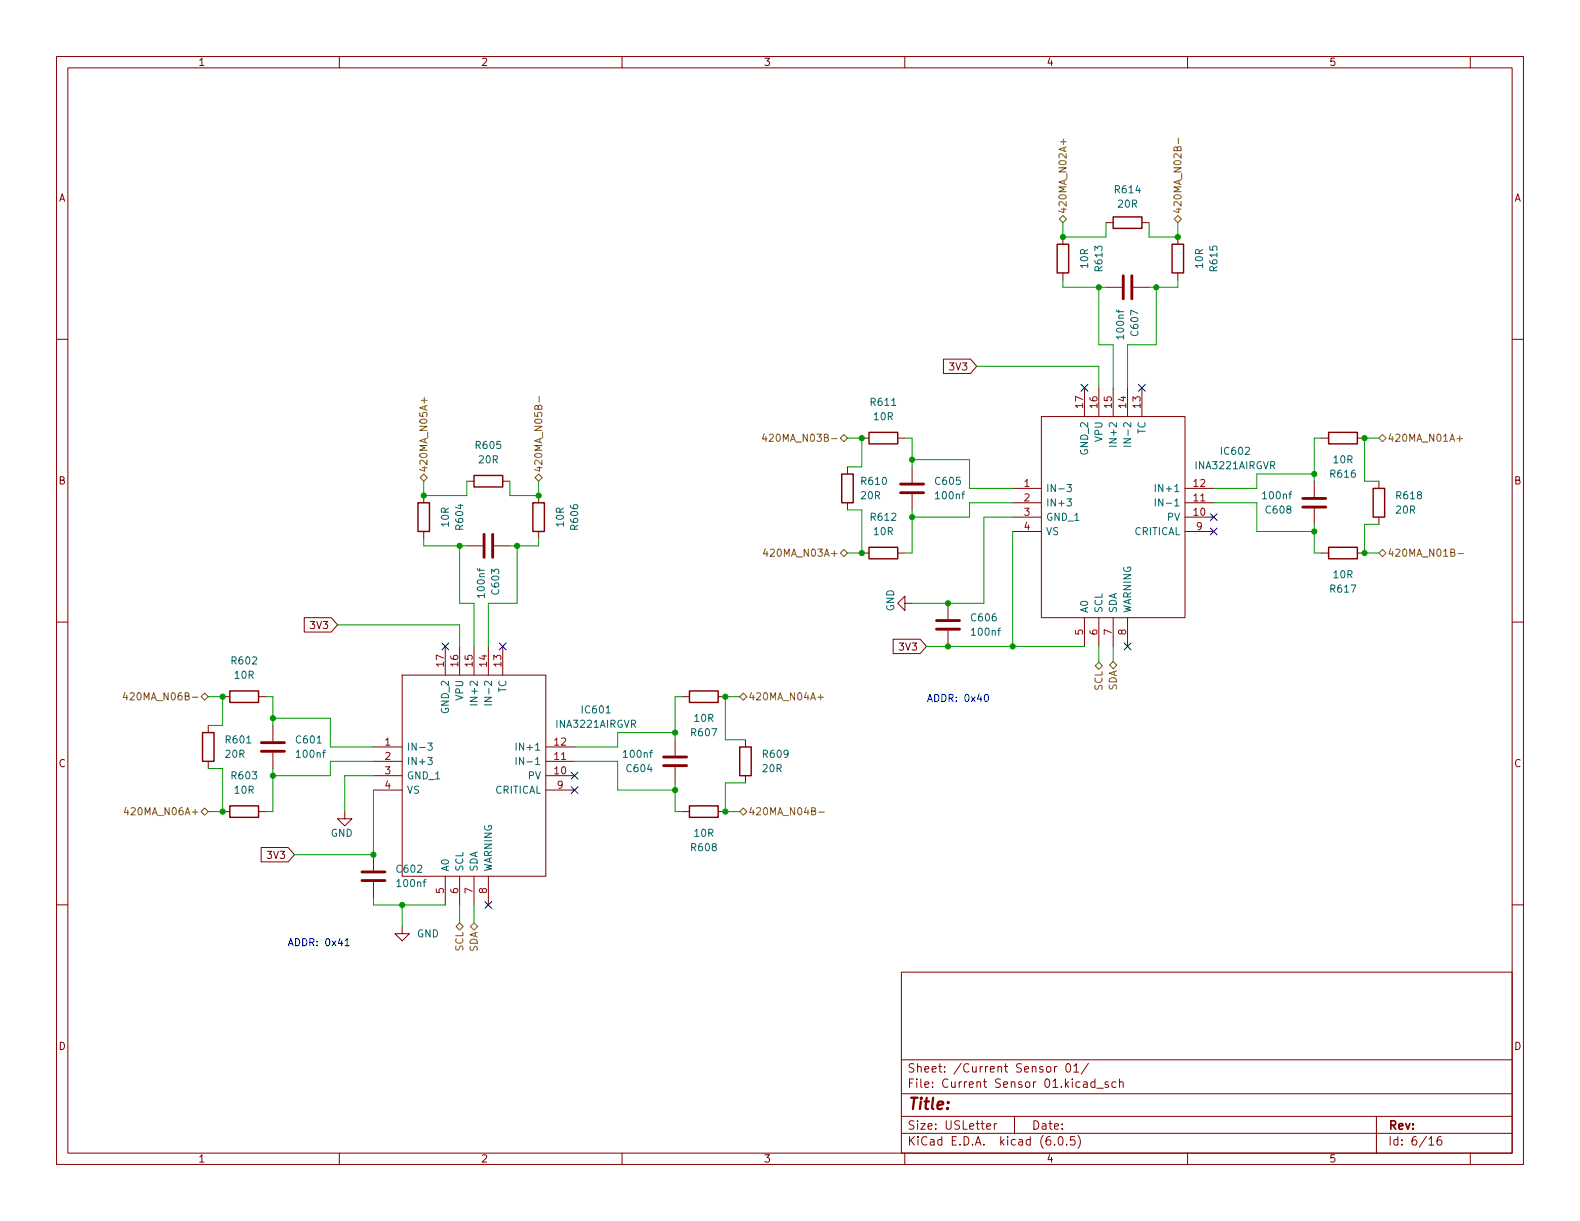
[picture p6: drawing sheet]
<svg xmlns="http://www.w3.org/2000/svg" width="279mm" height="216mm" viewBox="0 0 279 216" stroke-linecap="round" stroke-linejoin="round" font-family="sans-serif">
<g fill="none" stroke="#840000" stroke-width=".18">
<path d="M10 10h259.4v195.9h-259.4zM12 12h255.4v191.9h-255.4zM60 10v2M110 10v2M160 10v2M210 10v2M260 10v2M195.6 39.4h1.2M201.9 39.4h1.3M10 60h2M188 41.9v1.3M188 48.3v1.2"/>
<path d="M195.6 50.8h2.8M200.4 50.8h2.8M208.3 41.9v1.3M208.3 48.3v1.2M267.4 60h2M152.4 77.5h1.3M158.7 77.5h1.3M166.8 63.5h4.8l1.1 1.3-1.1 1.2h-4.8zM184.1 73.7h25.4v35.5h-25.4zM191.8 68.6v5.1M194.3 68.6v5.1M196.8 68.6v5.1"/>
<path d="M199.4 68.6v5.1M201.9 68.6v5.1M233.7 77.5h1.2M240 77.5h1.3M74.9 87.6v1.3M74.9 94v1.3M82.5 85.1h1.3M82.5 96.5h2.8M87.4 96.5h2.8M88.9 85.1h1.3M95.2 87.6v1.3M95.2 94v1.3"/>
<path d="M149.9 82.6v1.2M149.9 88.9v1.3M152.4 97.8h1.3M158.7 97.8h1.3M161.3 82.6v2.7M161.3 87.4v2.8M179.1 86.4h5M179.1 91.4h5M179.1 88.9h5M179.1 94h5M209.5 86.4h5.1M209.5 91.4h5.1"/>
<path d="M209.5 88.9h5.1M209.5 94h5.1M232.4 85.1v2.8M232.4 89.9v2.8M233.7 97.8h1.2M240 97.8h1.3M243.8 85.1v1.3M243.8 91.4v1.3M10 110h2M53.8 109.2h4.8l1.1 1.3-1.1 1.3h-4.8zM71.1 119.4h25.4v35.5h-25.4zM78.7 114.3v5.1"/>
<path d="M81.3 114.3v5.1M83.8 114.3v5.1M86.4 114.3v5.1M88.9 114.3v5.1M157.9 113h4.8l1.1 1.3-1.1 1.3h-4.8zM160 106.7v-1.3l-1.3 1.3 1.3 1.3v-1.3h1.3M167.6 106.7v2.8M167.6 111.5v2.8M191.8 109.2v5.1M194.3 109.2v5.1M196.8 109.2v5.1M199.4 109.2v5.1"/>
<path d="M267.4 110h2M36.8 128.3v1.2M36.8 134.6v1.3M39.4 123.2h1.2M45.7 123.2h1.3M48.3 128.3v2.8M48.3 133.1v2.8M66 132.1h5.1M66 137.2h5.1M66 134.6h5.1M66 139.7h5.1M96.5 132.1h5.1"/>
<path d="M96.5 137.2h5.1M96.5 134.6h5.1M96.5 139.7h5.1M119.4 130.8v2.8M119.4 135.6v2.8M120.6 123.2h1.3M127 123.2h1.3M131.8 130.8v1.3M131.8 137.2v1.2M10 160h2M39.4 143.5h1.2M45.7 143.5h1.3"/>
<path d="M46.2 149.9h4.8l1.1 1.2-1.1 1.3h-4.8zM61 143.5v1.3h1.2l-1.2 1.3-1.3-1.3h1.3M66 151.1v2.8M66 156v2.8M78.7 154.9v5.1M81.3 154.9v5.1M83.8 154.9v5.1M86.4 154.9v5.1M120.6 143.5h1.3M127 143.5h1.3M267.4 160h2M71.1 163.8v1.3h1.3l-1.3 1.3-1.3-1.3h1.3"/>
<path d="M159.4 171.9h108v32h-108zM159.4 197.4h108M159.4 193.4h108M159.4 187.4h108M174.5 199.2l.7-.2-.1-.3h-.4l-.2 .2v.7h.6M175.8 198.7v1M176.3 198.7h-.3l-.2 .3M179.4 197.4v3M186.5 188.6v1M186.9 188.6l-.3 .1-.1 .2M188.6 188.2l.2-.1a.81 .81 0 0 1 .6 .6 .81 .81 0 0 1-.3 .8l-.1 .1a.81 .81 0 0 1-.4-1.4zM189.9 188.5l.4-.4v1.5"/>
<path d="M189.9 189.6h.9M192.5 188l-1.3 1.9M193.6 191.4l-.4-.1-.3 .3v.4l.1 .2h.6M193.6 190.8v1.5M194 192.4h1.1M196 191.4l-.4-.1-.2 .2 .1 .2 .5 .2v.3h-.6M197.3 191.4l-.4-.1-.3 .3v.4l.2 .2h.5M198 191.4l.2-.1 .3 .1 .1 .9M198 190.8v1.5M243.4 197.4v6.5M60 203.9v2M110 203.9v2"/>
<path d="M159.4 200.4h108M160 203.9v2M186.5 202.3v.2M187.3 201h.2a.81 .81 0 0 1 .6 .6 .81 .81 0 0 1-.3 .8l-.2 .1a.81 .81 0 0 1-.6-.6 .81 .81 0 0 1 .3-.9zM188.6 202.3v.2M190 201h-.7v.7l.2-.2 .5 .1 .1 .2-.1 .5-.2 .2-.5-.2M190.6 200.8a1.72 1.72 0 0 1 0 2.2M210 203.9v2M252.7 201.4l.4-.4v1.5M252.7 202.5h.8M254.8 201a.59 .59 0 0 0-.7 .6v.6l.2 .2 .4 .1 .2-.2 .1-.5-.2-.2-.4-.1-.3 .3M260 203.9v2"/>
</g>
<g fill="none" stroke="#840000" stroke-width=".25">
<path d="M196.8 38.4h5.1v2h-5.1zM186.9 43.2h2.1v5.1h-2.1zM207.3 43.2h2v5.1h-2zM153.7 76.5h5v2h-5zM234.9 76.5h5.1v2h-5.1zM73.9 88.9h2v5.1h-2zM83.8 84.1h5.1v2h-5.1zM94.2 88.9h2.1v5.1h-2.1zM148.8 83.8h2.1v5.1h-2.1zM153.7 96.8h5v2h-5zM234.9 96.8h5.1v2h-5.1zM242.8 86.4h2.1v5h-2.1z"/>
<path d="M35.8 129.5h2v5.1h-2zM40.6 122.2h5.1v2h-5.1zM121.9 122.2h5.1v2h-5.1zM130.8 132.1h2v5.1h-2zM40.6 142.5h5.1v2h-5.1zM121.9 142.5h5.1v2h-5.1z"/>
</g>
<g fill="none" stroke="#840000" stroke-width=".51">
<path d="M198.6 48.8v4M200.2 48.8v4M85.6 94.5v4.1M87.1 94.5v4.1M159.3 85.6h4M159.3 87.1h4M230.4 89.7h4M230.4 88.1h4M165.6 109.7h4.1M165.6 111.3h4.1M46.2 131.3h4.1M46.2 132.8h4.1"/>
<path d="M117.3 135.4h4.1M117.3 133.9h4.1M64 154.2h4.1M64 155.7h4.1"/>
</g>
<g fill="none" stroke="#006464" stroke-width=".18">
<path d="M196.2 78.9h1.2M198.7 77.6h1.3l-1.3 .7h1.3M198.7 78.9h1.3M199.5 76v1M200 74.7v.8l-.9-.8-.4 .3 .1 .5M188.7 85.7h.8l-.5 .4 .4 .2v.5l-.2 .1-.5-.1M188.7 88.2h.8l-.5 .5 .4 .1v.6l-.2 .1-.5-.1M204.3 85.7v1.2M204.3 88.2v1.3M205.6 88.2v1.3l-.7-1.3v1.3M75.6 131.4h.8l-.4 .5 .4 .1v.5l-.2 .2-.6-.2M75.6 133.9h.8l-.4 .5 .4 .1v.6l-.2 .1-.6-.1"/>
<path d="M83.1 124.6h1.3M85.7 123.3h1.2l-1.2 .7h1.2M85.7 124.6h1.2M86.5 121.7v1M86.9 120.5v.7l-.9-.7-.3 .2 .1 .5M91.3 131.4v1.3M91.3 133.9v1.3M92.6 133.9v1.3l-.7-1.3v1.3"/>
</g>
<g fill="none" stroke="#725600" stroke-width=".18">
<path d="M187.3 38.7l.7-.6 .6 .6-.6 .7zM187.6 25.1h.9M188.1 24.6v1M207.6 38.7l.7-.6 .6 .6-.6 .7zM208.4 24.4v1M74.5 70.8h1M75 70.3v1M95.3 70.1v1M135.1 76.7l-.3 .9h.8M135.4 77.2v.8M136 76.9l.5-.1 .3 .3-.8 .9h.8M148.6 77.5l.6-.7 .7 .7-.7 .6z"/>
<path d="M243.8 77.5l.7-.7 .6 .7-.6 .6zM257.7 77.6h.9M258.1 77.1v.9M74.3 84.5l.6-.7 .7 .7-.7 .6zM95.2 83.8l.7 .7-.7 .6-.6-.6zM135.3 97l-.3 .9h.8M148.6 97.8l.6-.6 .7 .6-.7 .6zM243.8 97.8l.7-.6 .6 .6-.6 .6zM257.8 97.9h1M193.7 117.7l.6-.6 .6 .6-.6 .7zM196.2 117.6l.6-.6 .7 .6-.7 .6zM22.1 122.4l-.3 .9h.8"/>
<path d="M22.4 122.9v.9M23 122.6l.5-.1 .2 .4-.7 .9h.7M35.6 123.2l.6-.6 .6 .6-.6 .6zM130.8 123.2l.6-.6 .7 .6-.7 .6zM144.6 123.3h1M145.1 122.8v1M22.3 142.8l-.3 .9h.8M35.6 143.5l.6-.6 .6 .6-.6 .6zM130.8 143.5l.6-.6 .7 .6-.7 .6zM144.8 143.6h1M80.6 163.8l.7-.6 .6 .6-.6 .7zM83.2 163.8l.6-.6 .7 .6-.7 .7z"/>
</g>
<path d="M174.2 122.8h.2a.68 .68 0 0 1 .4 .6 .68 .68 0 0 1-.4 .7 .84 .84 0 0 1-.2-1.3zM61 166.3l.4-.3v1.2M61 167.2h.8" fill="none" stroke="#0000c2" stroke-width=".18"/>
<g fill="none" stroke="#009600" stroke-width=".18">
<path d="M188 39.4v2.5h7.6v-2.5M203.2 39.4v2.5h5.1v-2.5M188 49.5v1.3h7.6M194.3 50.8v10.2h2.5v7.6M204.5 50.8v10.2h-5.1v7.6M208.3 49.5v1.3h-5.1M149.9 77.5h2.5v5.1h-2.5M160 77.5h1.3v5.1M172.7 64.8h21.6v3.8M233.7 77.5h-1.3v7.6M243.8 77.5h-2.5v7.6h2.5M74.9 85.1v2.5h7.6v-2.5"/>
<path d="M74.9 95.3v1.2h7.6M81.3 96.5v10.2h2.5v7.6M90.2 85.1v2.5h5v-2.5M91.4 96.5v10.2h-5v7.6M95.2 95.3v1.2h-5M149.9 90.2h2.5v7.6h-2.5M161.3 90.2v7.6h-1.3M161.3 81.3h10.1v5.1h7.7M179.1 88.9h-7.7v2.5h-10.1M179.1 91.4h-5.1v15.3h-12.7M179.1 94v20.3M214.6 88.9h7.6v5.1h10.2"/>
<path d="M232.4 92.7v5.1h1.3M232.4 83.8h-10.2v2.6h-7.6M243.8 92.7h-2.5v5.1h2.5M59.7 110.5h21.6v3.8M163.8 114.3h28M194.3 114.3v2.8M196.8 114.3v2.7M36.8 135.9h2.6v7.6h-2.6M36.8 123.2h2.6v5.1h-2.6M47 123.2h1.3v5.1M48.3 127h10.1v5.1h7.6M48.3 135.9v7.6h-1.3"/>
<path d="M66 134.6h-7.6v2.6h-10.1M66 137.2h-5v6.3M66 139.7v11.4h-13.9M101.6 134.6h7.6v5.1h10.2M119.4 129.5h-10.2v2.6h-7.6M119.4 138.4v5.1h1.2M120.6 123.2h-1.2v7.6M130.8 123.2h-2.5v7.6h3.5M131.8 138.4h-3.5v5.1h2.5M66 158.8v1.2h12.7M71.1 160v3.8M81.3 160v3.2"/>
<path d="M83.8 160v3.2"/>
</g>
<g fill="none" stroke="#000084" stroke-width=".18">
<path d="M191.2 68l1.2 1.2M192.4 68l-1.2 1.2M201.3 68l1.2 1.2M202.5 68l-1.2 1.2M214 90.8l1.2 1.2M214 93.4l1.2 1.2M215.2 90.8l-1.2 1.2M215.2 93.4l-1.2 1.2M78.1 113.7l1.2 1.2M79.3 113.7l-1.2 1.2M88.3 113.7l1.2 1.2M89.5 113.7l-1.2 1.2"/>
<path d="M198.8 113.7l1.2 1.2M200 113.7l-1.2 1.2M101 139.1l1.2 1.2M101 136.6l1.2 1.2M102.2 139.1l-1.2 1.2M102.2 136.6l-1.2 1.2M85.8 159.4l1.2 1.2M87 159.4l-1.2 1.2"/>
</g>
<g fill="#009600" stroke="#009600" stroke-width=".18">
<circle cx="66" cy="151.1" r=".46"/>
<circle cx="71.1" cy="160" r=".46"/>
<circle cx="167.6" cy="114.3" r=".46"/>
<circle cx="179.1" cy="114.3" r=".46"/>
<circle cx="161.3" cy="81.3" r=".46"/>
<circle cx="161.3" cy="91.4" r=".46"/>
<circle cx="167.6" cy="106.7" r=".46"/>
<circle cx="91.4" cy="96.5" r=".46"/>
<circle cx="95.2" cy="87.6" r=".46"/>
<circle cx="152.4" cy="77.5" r=".46"/>
<circle cx="241.3" cy="77.5" r=".46"/>
<circle cx="232.4" cy="94" r=".46"/>
<circle cx="232.4" cy="83.8" r=".46"/>
<circle cx="241.3" cy="97.8" r=".46"/>
<circle cx="81.3" cy="96.5" r=".46"/>
<circle cx="74.9" cy="87.6" r=".46"/>
<circle cx="194.3" cy="50.8" r=".46"/>
<circle cx="208.3" cy="41.9" r=".46"/>
<circle cx="188" cy="41.9" r=".46"/>
<circle cx="204.5" cy="50.8" r=".46"/>
<circle cx="152.4" cy="97.8" r=".46"/>
<circle cx="119.4" cy="139.7" r=".46"/>
<circle cx="119.4" cy="129.5" r=".46"/>
<circle cx="128.3" cy="123.2" r=".46"/>
<circle cx="128.3" cy="143.5" r=".46"/>
<circle cx="39.4" cy="143.5" r=".46"/>
<circle cx="39.4" cy="123.2" r=".46"/>
<circle cx="48.3" cy="137.2" r=".46"/>
<circle cx="48.3" cy="127" r=".46"/>
</g>
<text font-size="2.8" fill="#840000" x="160.4" y="196.2">Title:</text>
<g font-size="2.1" fill="#840000">
<text x="160.4" y="189.7">Sheet: /Current Sensor 01/</text>
<text x="160.4" y="192.4">File: Current Sensor 01.kicad_sch</text>
<text x="160.4" y="202.5">KiCad E.D.A. kicad (6.0.5)</text>
<text x="160.4" y="199.7">Size: USLetter</text>
<text x="182.4" y="199.7">Date:</text>
<text x="245.4" y="199.7">Rev:</text>
<text x="245.4" y="202.5">Id: 6/16</text>
</g>
<g font-size="1.8" fill="#840000">
<text x="35" y="11.6">1</text>
<text x="85" y="11.6">2</text>
<text x="135" y="11.6">3</text>
<text x="185" y="11.6">4</text>
<text x="235" y="11.6">5</text>
<text x="10.3" y="35.6">A</text>
<text x="267.7" y="35.6">A</text>
<text x="168.1" y="65.5">3V3</text>
<text x="10.3" y="85.7">B</text>
<text x="267.7" y="85.7">B</text>
<text x="55.1" y="111.2">3V3</text>
<text x="159.3" y="115">3V3</text>
<text x="10.3" y="135.6">C</text>
<text x="267.7" y="135.6">C</text>
<text x="47.5" y="151.9">3V3</text>
<text x="10.3" y="185.7">D</text>
<text x="267.7" y="185.7">D</text>
<text x="35" y="205.6">1</text>
<text x="85" y="205.6">2</text>
<text x="135" y="205.6">3</text>
<text x="185" y="205.6">4</text>
<text x="235" y="205.6">5</text>
</g>
<g font-size="1.8" fill="#006464">
<text x="197.3" y="34.2">R614</text>
<text x="197.8" y="36.7">20R</text>
<text x="192.4" y="47.3" transform="rotate(-90 192.4 47.3)">10R</text>
<text x="194.9" y="47.8" transform="rotate(-90 194.9 47.8)">R613</text>
<text x="212.7" y="47.3" transform="rotate(-90 212.7 47.3)">10R</text>
<text x="215.3" y="47.8" transform="rotate(-90 215.3 47.8)">R615</text>
<text x="198.8" y="59.8" transform="rotate(-90 198.8 59.8)">100nf</text>
<text x="201.3" y="59.3" transform="rotate(-90 201.3 59.3)">C607</text>
<text x="154.1" y="71.8">R611</text>
<text x="154.6" y="74.3">10R</text>
<text x="202.6" y="76.8" transform="rotate(-90 202.6 76.8)">TC</text>
<text x="84.2" y="79.4">R605</text>
<text x="84.7" y="81.9">20R</text>
<text x="192.4" y="80.3" transform="rotate(-90 192.4 80.3)">GND_2</text>
<text x="194.9" y="78.1" transform="rotate(-90 194.9 78.1)">VPU</text>
<text x="197.5" y="78.2" transform="rotate(-90 197.5 78.2)">IN+2</text>
<text x="211.5" y="83">INA3221AIRGVR</text>
<text x="216.1" y="80.4">IC602</text>
<text x="235.9" y="81.9">10R</text>
<text x="152.3" y="88.3">20R</text>
<text x="152.4" y="85.7">R610</text>
<text x="165.5" y="85.7">C605</text>
<text x="165.6" y="88.3">100nf</text>
<text x="184.9" y="87">IN-3</text>
<text x="184.9" y="89.5">IN+3</text>
<text x="205" y="87">IN+1</text>
<text x="205.4" y="89.5">IN-1</text>
<text x="223.5" y="88.3">100nf</text>
<text x="235.4" y="84.5">R616</text>
<text x="247" y="88.3">R618</text>
<text x="79.4" y="93.1" transform="rotate(-90 79.4 93.1)">10R</text>
<text x="81.9" y="93.6" transform="rotate(-90 81.9 93.6)">R604</text>
<text x="99.7" y="93.1" transform="rotate(-90 99.7 93.1)">10R</text>
<text x="102.2" y="93.6" transform="rotate(-90 102.2 93.6)">R606</text>
<text x="154.1" y="92.1">R612</text>
<text x="154.6" y="94.6">10R</text>
<text x="184.9" y="92.1">GND_1</text>
<text x="184.9" y="94.6">VS</text>
<text x="200.5" y="94.6">CRITICAL</text>
<text x="206.4" y="92.1">PV</text>
<text x="224" y="90.8">C608</text>
<text x="246.9" y="90.8">20R</text>
<text x="85.7" y="105.5" transform="rotate(-90 85.7 105.5)">100nf</text>
<text x="88.3" y="105" transform="rotate(-90 88.3 105)">C603</text>
<text x="235.4" y="104.8">R617</text>
<text x="235.9" y="102.2">10R</text>
<text x="158.1" y="108.1" transform="rotate(-90 158.1 108.1)">GND</text>
<text x="171.9" y="109.9">C606</text>
<text x="172" y="112.4">100nf</text>
<text x="192.4" y="108.5" transform="rotate(-90 192.4 108.5)">A0</text>
<text x="194.9" y="108.5" transform="rotate(-90 194.9 108.5)">SCL</text>
<text x="197.5" y="108.5" transform="rotate(-90 197.5 108.5)">SDA</text>
<text x="200" y="108.5" transform="rotate(-90 200 108.5)">WARNING</text>
<text x="41.1" y="117.5">R602</text>
<text x="41.6" y="120">10R</text>
<text x="81.9" y="123.8" transform="rotate(-90 81.9 123.8)">VPU</text>
<text x="84.5" y="123.9" transform="rotate(-90 84.5 123.9)">IN+2</text>
<text x="89.5" y="122.5" transform="rotate(-90 89.5 122.5)">TC</text>
<text x="40" y="131.4">R601</text>
<text x="52.5" y="131.4">C601</text>
<text x="79.4" y="126" transform="rotate(-90 79.4 126)">GND_2</text>
<text x="98.5" y="128.7">INA3221AIRGVR</text>
<text x="103.1" y="126.1">IC601</text>
<text x="122.3" y="130.2">R607</text>
<text x="122.8" y="127.6">10R</text>
<text x="39.9" y="134">20R</text>
<text x="41.1" y="137.8">R603</text>
<text x="52.6" y="134">100nf</text>
<text x="71.9" y="132.7">IN-3</text>
<text x="71.9" y="135.3">IN+3</text>
<text x="71.9" y="137.8">GND_1</text>
<text x="92" y="132.7">IN+1</text>
<text x="92.4" y="135.3">IN-1</text>
<text x="93.4" y="137.8">PV</text>
<text x="110.4" y="134">100nf</text>
<text x="110.9" y="136.5">C604</text>
<text x="134.9" y="136.5">20R</text>
<text x="135" y="134">R609</text>
<text x="41.6" y="140.3">10R</text>
<text x="71.9" y="140.3">VS</text>
<text x="87.5" y="140.3">CRITICAL</text>
<text x="58.5" y="148">GND</text>
<text x="122.8" y="148">10R</text>
<text x="70.3" y="154.3">C602</text>
<text x="79.4" y="154.2" transform="rotate(-90 79.4 154.2)">A0</text>
<text x="81.9" y="154.2" transform="rotate(-90 81.9 154.2)">SCL</text>
<text x="84.5" y="154.2" transform="rotate(-90 84.5 154.2)">SDA</text>
<text x="87" y="154.2" transform="rotate(-90 87 154.2)">WARNING</text>
<text x="122.3" y="150.5">R608</text>
<text x="70.4" y="156.8">100nf</text>
<text x="73.7" y="165.7">GND</text>
</g>
<g font-size="1.8" fill="#725600">
<text x="188.6" y="37.9" transform="rotate(-90 188.6 37.9)">420MA_N02A+</text>
<text x="208.9" y="37.9" transform="rotate(-90 208.9 37.9)">420MA_N02B-</text>
<text x="75.6" y="83.6" transform="rotate(-90 75.6 83.6)">420MA_N05A+</text>
<text x="95.9" y="83.6" transform="rotate(-90 95.9 83.6)">420MA_N05B-</text>
<text x="136.6" y="78.1">420MA_N03B-</text>
<text x="245.3" y="78.1">420MA_N01A+</text>
<text x="136.2" y="98.4">420MA_N03A+</text>
<text x="245.3" y="98.4">420MA_N01B-</text>
<text x="23.6" y="123.8">420MA_N06B-</text>
<text x="132.3" y="123.8">420MA_N04A+</text>
<text x="194.9" y="122.1" transform="rotate(-90 194.9 122.1)">SCL</text>
<text x="197.5" y="122.2" transform="rotate(-90 197.5 122.2)">SDA</text>
<text x="23.1" y="144.1">420MA_N06A+</text>
<text x="132.3" y="144.1">420MA_N04B-</text>
<text x="81.9" y="168.2" transform="rotate(-90 81.9 168.2)">SCL</text>
<text x="84.5" y="168.4" transform="rotate(-90 84.5 168.4)">SDA</text>
</g>
<g font-size="1.8" fill="#a90000">
<text x="191.5" y="72.1" transform="rotate(-90 191.5 72.1)">17</text>
<text x="194.1" y="72.1" transform="rotate(-90 194.1 72.1)">16</text>
<text x="196.6" y="72.1" transform="rotate(-90 196.6 72.1)">15</text>
<text x="199.1" y="72.1" transform="rotate(-90 199.1 72.1)">14</text>
<text x="201.7" y="72.1" transform="rotate(-90 201.7 72.1)">13</text>
<text x="181.1" y="86.1">1</text>
<text x="181.1" y="88.6">2</text>
<text x="211.1" y="88.6">11</text>
<text x="211.1" y="86.1">12</text>
<text x="181.1" y="91.2">3</text>
<text x="181.1" y="93.7">4</text>
<text x="211.1" y="91.2">10</text>
<text x="211.6" y="93.7">9</text>
<text x="191.5" y="112.3" transform="rotate(-90 191.5 112.3)">5</text>
<text x="194.1" y="112.3" transform="rotate(-90 194.1 112.3)">6</text>
<text x="196.6" y="112.3" transform="rotate(-90 196.6 112.3)">7</text>
<text x="199.1" y="112.3" transform="rotate(-90 199.1 112.3)">8</text>
<text x="78.5" y="117.8" transform="rotate(-90 78.5 117.8)">17</text>
<text x="81" y="117.8" transform="rotate(-90 81 117.8)">16</text>
<text x="83.6" y="117.8" transform="rotate(-90 83.6 117.8)">15</text>
<text x="86.1" y="117.8" transform="rotate(-90 86.1 117.8)">14</text>
<text x="88.6" y="117.8" transform="rotate(-90 88.6 117.8)">13</text>
<text x="68.1" y="131.8">1</text>
<text x="98.1" y="131.8">12</text>
<text x="68.1" y="134.4">2</text>
<text x="68.1" y="136.9">3</text>
<text x="98.1" y="136.9">10</text>
<text x="98.1" y="134.4">11</text>
<text x="68.1" y="139.4">4</text>
<text x="98.6" y="139.4">9</text>
<text x="78.5" y="158" transform="rotate(-90 78.5 158)">5</text>
<text x="81" y="158" transform="rotate(-90 81 158)">6</text>
<text x="83.6" y="158" transform="rotate(-90 83.6 158)">7</text>
<text x="86.1" y="158" transform="rotate(-90 86.1 158)">8</text>
</g>
<g font-size="1.8" fill="#0000c2">
<text x="163.8" y="124.1">ADDR: 0x40</text>
<text x="50.8" y="167.3">ADDR: 0x41</text>
</g>
</svg>
